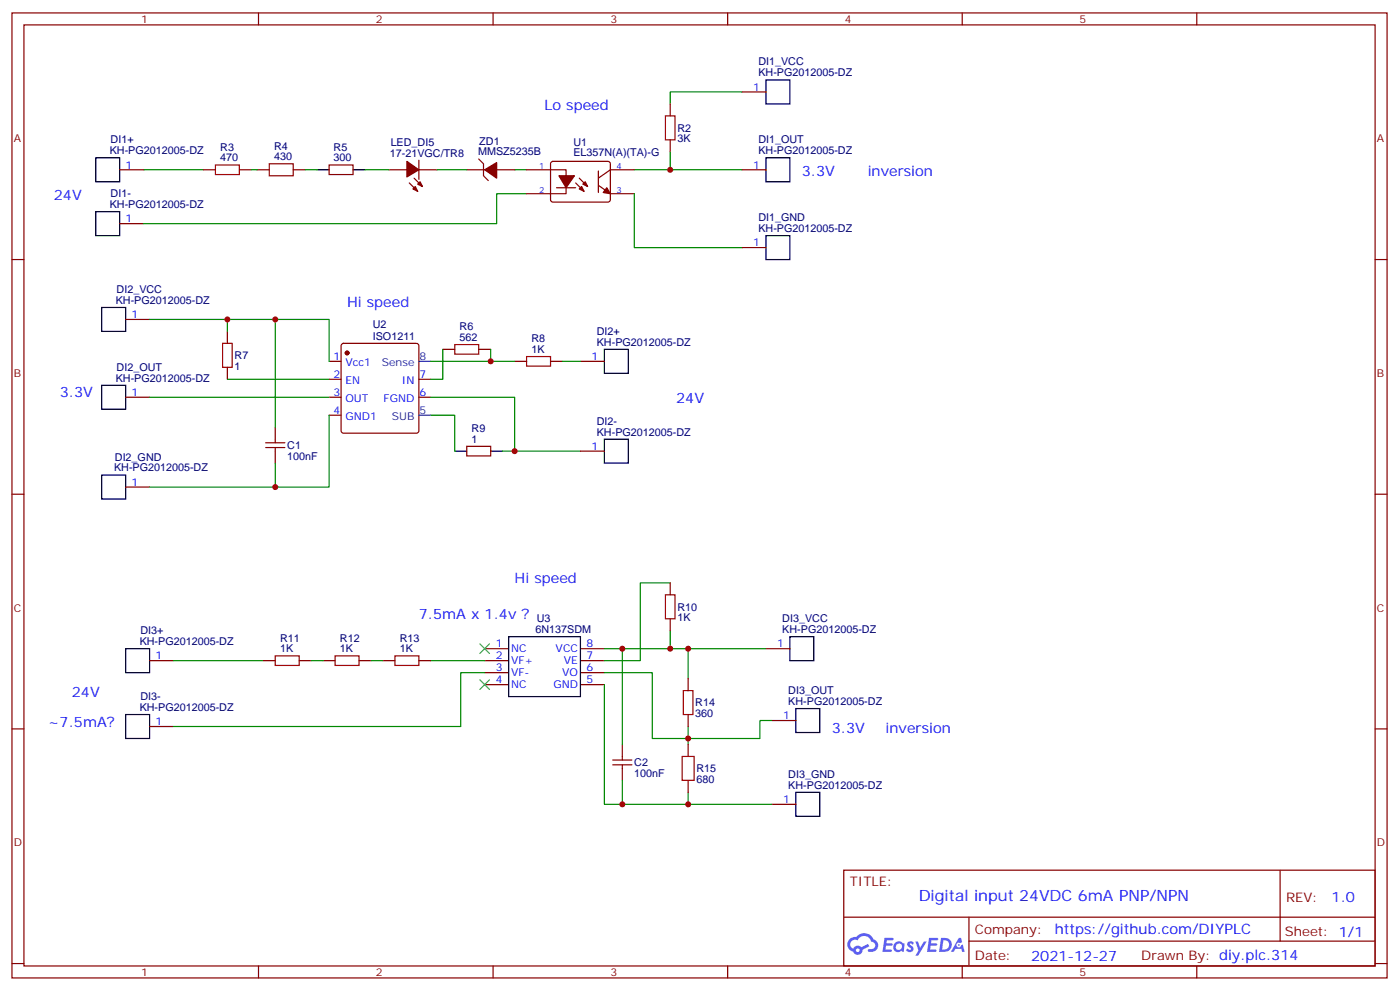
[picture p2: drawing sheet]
<svg xmlns="http://www.w3.org/2000/svg" width="413mm" height="292mm" viewBox="0 0 413 292" stroke-linecap="round" stroke-linejoin="round" font-family="sans-serif">
<g fill="none" stroke="#870000" stroke-width=".35">
<path d="M3.5 3.8h405.4v284.3h-405.4zM7.1 7.3h398.2v277.3h-398.2zM76.2 3.8v3.5M145.3 3.8v3.5M214.5 3.8v3.5M283.6 3.8v3.5M352.8 3.8v3.5M3.5 76.5h3.6M405.3 76.5h3.6M3.5 145.6h3.6M405.3 145.6h3.6M3.5 214.8h3.6"/>
<path d="M405.3 214.8h3.6M248.7 256.4h156.6v28.2h-156.6zM377.3 256.4v20.9M248.7 270.2h156.5M285.6 277.3h119.6M285.6 270.2v14.2M3.5 283.9h3.6M76.2 284.6v3.5M145.3 284.6v3.5M214.5 284.6v3.5M283.6 284.6v3.5M352.8 284.6v3.5"/>
<path d="M405.3 283.9h3.6"/>
</g>
<g fill="#5487ff">
<path d="M267.7 277.6a1.22 1.22 0 0 1 1.7 .2l-.4 .6a.47 .47 0 0 0-.3-.4 .47 .47 0 0 0-.5 .2l.1 .2a1.14 1.14 0 0 1 .8 1.8 1.14 1.14 0 0 1-1.9 0l-.2-.2 .5-.6 .7 .5a.29 .29 0 0 0 .3-.3 .29 .29 0 0 0-.2-.3 1.04 1.04 0 0 1-.6-1.7z"/>
<path d="M260.7 276.3h2.4l.3 .2-.2 .5-1.8 .1-.1 .8h1.5l.3 .4-.3 .4h-1.6l-.2 1.1h1.7l.2 .3-.2 .3-2.6 .1z"/>
<path d="M273.8 276.3h2.4l.3 .2-.1 .5-1.8 .1-.2 .8h1.6l.3 .4-.4 .4h-1.6l-.1 1.1h1.7l.2 .3-.2 .3-2.6 .1z"/>
<path d="M282.6 276.3h.7l.3 1.3-.6 .3a.69 .69 0 0 0-1 .3 .69 .69 0 0 0 .4 .9 .69 .69 0 0 0 .9-.6l.5-.2 .6 2.2h-.8l-.2-.9h-1.8l-.5 .9h-.8z"/>
<path d="M269.8 277.4h.8l.6 1.8 1.1-1.8h.9l-2.6 4.2h-.8l.9-1.5z"/>
<path d="M277.4 276.3l-.6 4.2h1.3a2.11 2.11 0 0 0 2.5-2.1 2.11 2.11 0 0 0-2.5-2.1zM278.1 277.1a1.39 1.39 0 0 1 1.7 1.4 1.39 1.39 0 0 1-1.8 1.3h-.3z"/>
<path d="M263.7 277.9a1.54 1.54 0 0 0-.1 2.2 1.54 1.54 0 0 0 2.2 .1l.6 .3 .3-2.3-.2-.3h-.4a1.49 1.49 0 0 0-2.4 0zM264 278.9a.94 .94 0 0 1 1.8 0 .94 .94 0 0 1-1.8 0z"/>
<path d="M250.4 276.7a2.18 2.18 0 0 0 1.1 3.7 1.44 1.44 0 0 0 1.6 .9 1.44 1.44 0 0 0 1.2-1.4l2-1.1-.5-.7-1.9 1a1.47 1.47 0 0 0-2.4 .4 1.39 1.39 0 0 1-.7-1.9 1.39 1.39 0 0 1 2-.5 2.12 2.12 0 0 1 2.2-1.3 2.12 2.12 0 0 1 1.9 1.7 1.14 1.14 0 0 1 1.1 1.4 1.14 1.14 0 0 1-1.7 .7 .43 .43 0 0 0-.5 .4 .43 .43 0 0 0 .4 .5 1.98 1.98 0 0 0 2.5-1.2 1.98 1.98 0 0 0-1.2-2.6 3.1 3.1 0 0 0-5.3-.6l-.9 .1zM252.3 280a.55 .55 0 0 1 1.1 0 .55 .55 0 0 1-1.1 0z"/>
<circle cx="282.6" cy="278.4" r=".26"/>
</g>
<g fill="none" stroke="#008700" stroke-width=".35">
<path d="M218.7 27.1h-21.1v3.5M42.3 50h17.7M74.1 50h1.7M90 50h3.5M107.6 50h7.1M128.8 50h8.8M151.7 50h3.5M155.2 57.1h-8.8v8.8h-104.1M187 50h31.7M187 57.1v15.9h31.7M197.6 44.7v5.3M44.1 94.1h52.9v12.4"/>
<path d="M67 94.1v3.5M81.1 94.1v31.8M44.1 117.1h52.9M67 111.8h30M127 117.1h24.7v15.8M130.5 102.9v8.9h-3.5M144.6 102.9v3.6h-17.6M144.6 106.5h7.1M165.8 106.5h5.3M81.1 136.5v7M97 122.3v21.2h-52.9M127 122.3h7.1v10.6"/>
<path d="M148.2 132.9h22.9M197.6 171.7h-8.9v23h-10.5M51.2 194.7h26.4M91.7 194.7h3.5M109.4 194.7h3.5M127 194.7h15.9M142.9 198.2h-7.1v15.9h-84.6M178.2 198.2h14.1v19.4h31.7v-5.3h3.5M183.4 191.1v28.3M197.6 185.8v5.3h-19.4M197.6 191.1h28.2M202.8 191.1v8.9"/>
<path d="M178.2 201.7v35.3h49.3M202.8 214.1v5.3M183.4 229.9v7.1M202.8 233.5v3.5"/>
</g>
<g fill="#870000" stroke="#870000" stroke-width=".35">
<path d="M142.9 50l3.5-2.1v4.6z"/>
<path d="M178.9 55.3l1 1.8-2.1-.4z"/>
<path d="M171.4 55l.8 1.4-1.5-.7z"/>
<path d="M171.8 54.3l.7-.7 .7 1.4z"/>
<path d="M164.7 51.8h4.6l-2.4 3.5z"/>
<path d="M122.4 55l.7 1.4-1.4-.7z"/>
<path d="M123.1 54.3l.7-.7 .7 1.4z"/>
<path d="M119.9 47.6l3.6 2.4-3.6 2.1z"/>
<circle cx="102.3" cy="104" r=".53"/>
</g>
<g fill="none" stroke="#870000" stroke-width=".35">
<path d="M197.6 30.6v3.5M218.7 27.1h7.1M35.3 50h7M60 50h3.5M70.6 50h3.5M75.8 50h3.6M86.4 50h3.6M97 48.6h7.1v2.8h-7.1zM114.7 50h5.2M120.6 53.9l2.5 2.5M122.1 52.5l2.4 2.5M123.5 50h5.3"/>
<path d="M123.5 47.2v5.6M137.6 50h5.3M141.1 46.8l1.4 1.5v3.5l1.4 1.4M146.4 50h5.3M155.2 50h11.7v7.1h-11.7M162.5 47.8l.5-.2h16.5l.4 .7v10.8l-.7 .4h-16.5l-.4-.7v-10.5zM164 55.3h5.7M169.7 53.9l2.5 2.5M170.7 52.5l2.5 2.5M176.4 54.6l3.5 2.5h7.1M176.4 50.4v6.3M187 50h-7.1l-3.5 2.5"/>
<path d="M197.6 41.2v3.5M218.7 50h7.1M35.3 65.9h7M218.7 73h7.1M37 94.1h7.1M67 97.6v3.6M37 117.1h7.1M67 108.2v3.6M97 106.5h3.5M97 111.8h3.5M97 117.1h3.5M100.8 101.4l.4-.2h21.6l.5 .2 .2 .5v25l-.3 .5-.4 .2h-21.6l-.5-.2-.2-.5v-25z"/>
<path d="M123.5 111.8h3.5M123.5 117.1h3.5M130.5 102.9h3.6M141.1 102.9h3.5M151.7 106.5h3.5M162.3 106.5h3.5M171.1 106.5h7.1M78.3 131.9h5.7M78.3 130.5h5.7M81.1 125.9v4.6M81.1 131.9v4.6M97 122.3h3.5"/>
<path d="M137.6 131.5h7v2.8h-7zM171.1 132.9h7.1M37 143.5h7.1M197.6 171.7v3.6M44.1 194.7h7.1M77.6 194.7h3.5M88.2 194.7h3.5M95.2 194.7h3.6M105.8 194.7h3.6M112.9 194.7h3.5M123.5 194.7h3.5M142.9 191.1h7"/>
<path d="M142.9 194.7h7M142.9 198.2h7M171.1 191.1h7.1M171.1 194.7h7.1M171.1 198.2h7.1M197.6 182.3v3.5M202.8 200v3.5M225.8 191.1h7M44.1 214.1h7.1M142.9 201.7h7M171.1 201.7h7.1M183.4 219.4v4.5"/>
<path d="M202.8 210.5v3.6M202.8 219.4v3.5M227.5 212.3h7.1M180.6 225.4h5.7M180.6 223.9h5.7M183.4 225.4v4.5M202.8 229.9v3.6M227.5 237h7.1"/>
</g>
<g fill="none" stroke="#000" stroke-width=".35">
<path d="M225.8 23.6h7v7h-7zM28.2 46.5h7.1v7.1h-7.1zM93.5 50h3.5M104.1 50h3.5M225.8 46.5h7v7.1h-7zM28.2 62.4h7.1v7h-7.1zM225.8 69.4h7v7.1h-7zM30 90.6h7v7h-7zM30 113.5h7v7.1h-7zM178.2 102.9h7v7.1h-7zM30 140h7v7h-7zM134.1 132.9h3.5"/>
<path d="M144.6 132.9h3.6M178.2 129.4h7v7.1h-7zM37 191.1h7.1v7.1h-7.1zM149.9 187.6h21.2v17.6h-21.2zM232.8 187.6h7.1v7.1h-7.1zM37 210.5h7.1v7.1h-7.1zM234.6 208.8h7.1v7h-7.1zM234.6 233.5h7.1v7h-7.1z"/>
</g>
<path d="M196.1 34.1h2.9v7.1h-2.9zM63.5 48.6h7.1v2.8h-7.1zM79.4 48.3h7v3.5h-7zM65.6 101.2h2.8v7h-2.8zM134.1 101.5h7v2.9h-7zM155.2 105.1h7.1v2.8h-7.1zM196.1 175.3h2.9v7h-2.9zM81.1 193.3h7.1v2.8h-7.1zM98.8 193.3h7v2.8h-7zM116.4 193.3h7.1v2.8h-7.1zM201.4 203.5h2.9v7h-2.9zM201.1 222.9h3.5v7h-3.5z" fill="none" stroke="#a10000" stroke-width=".35"/>
<path d="M123.5 106.5h3.5M123.5 122.3h3.5" fill="none" stroke="#039" stroke-width=".35"/>
<path d="M141.5 189.7l2.8 2.8M144.3 189.7l-2.8 2.8M141.5 200.3l2.8 2.8M144.3 200.3l-2.8 2.8" fill="none" stroke="#3c3" stroke-width=".35"/>
<g fill="#c00">
<circle cx="151.7" cy="132.9" r=".88"/>
<circle cx="144.6" cy="106.5" r=".88"/>
<circle cx="67" cy="94.1" r=".88"/>
<circle cx="81.1" cy="94.1" r=".88"/>
<circle cx="81.1" cy="143.5" r=".88"/>
<circle cx="197.6" cy="191.1" r=".88"/>
<circle cx="183.4" cy="237" r=".88"/>
<circle cx="183.4" cy="191.1" r=".88"/>
<circle cx="202.8" cy="237" r=".88"/>
<circle cx="202.8" cy="191.1" r=".88"/>
<circle cx="202.8" cy="217.6" r=".88"/>
<circle cx="197.6" cy="50" r=".88"/>
</g>
<text font-size="4.6" fill="#00f" x="270.8" y="265.4">Digital input 24VDC 6mA PNP/NPN</text>
<g font-size="4.2" fill="#00f">
<text x="160.5" y="32.4">Lo speed</text>
<text x="236.4" y="51.8">3.3V</text>
<text x="255.8" y="51.8">inversion</text>
<text x="15.9" y="58.8">24V</text>
<text x="102.3" y="90.6">Hi speed</text>
<text x="17.6" y="117.1">3.3V</text>
<text x="199.3" y="118.8">24V</text>
<text x="151.7" y="171.7">Hi speed</text>
<text x="123.5" y="182.3">7.5mA x 1.4v ?</text>
<text x="21.2" y="205.2">24V</text>
<text x="14.1" y="214.1">~7.5mA?</text>
<text x="245.2" y="215.8">3.3V</text>
<text x="261.1" y="215.8">inversion</text>
<text x="392.5" y="265.7">1.0</text>
<text x="310.9" y="275.2">https://github.com/DIYPLC</text>
<text x="304" y="283">2021-12-27</text>
</g>
<g font-size="3.9" fill="#800">
<text x="250.5" y="261">TITLE:</text>
<text x="379.1" y="265.7">REV:</text>
<text x="287.4" y="275.2">Company:</text>
<text x="378.7" y="275.8">Sheet: 1/1</text>
<text x="287.4" y="282.9">Date:</text>
<text x="336.4" y="282.9">Drawn By: diy.plc.314</text>
</g>
<g font-size="3.2" fill="#800">
<text x="41.6" y="6.8">1</text>
<text x="110.8" y="6.8">2</text>
<text x="179.9" y="6.8">3</text>
<text x="249.1" y="6.8">4</text>
<text x="318.2" y="6.8">5</text>
<text x="4.1" y="41.9">A</text>
<text x="405.9" y="41.9">A</text>
<text x="4.1" y="111.1">B</text>
<text x="405.9" y="111.1">B</text>
<text x="4.1" y="180.2">C</text>
<text x="405.9" y="180.2">C</text>
<text x="4.1" y="249.3">D</text>
<text x="405.9" y="249.3">D</text>
<text x="41.6" y="287.6">1</text>
<text x="110.8" y="287.6">2</text>
<text x="179.9" y="287.6">3</text>
<text x="249.1" y="287.6">4</text>
<text x="318.2" y="287.6">5</text>
</g>
<g font-size="3.2" fill="#000080">
<text x="223.5" y="22.5">KH-PG2012005-DZ</text>
<text x="223.5" y="19.3">DI1_VCC</text>
<text x="199.7" y="42">3K</text>
<text x="199.7" y="38.9">R2</text>
<text x="32.4" y="45.4">KH-PG2012005-DZ</text>
<text x="32.6" y="42.2">DI1+</text>
<text x="64.9" y="47.6">470</text>
<text x="64.9" y="44.4">R3</text>
<text x="80.8" y="47.2">430</text>
<text x="80.8" y="44.1">R4</text>
<text x="98.3" y="47.6">300</text>
<text x="98.3" y="44.4">R5</text>
<text x="114.9" y="46.1">17-21VGC/TR8</text>
<text x="115.2" y="42.9">LED_DI5</text>
<text x="140.9" y="45.8">MMSZ5235B</text>
<text x="141.3" y="42.6">ZD1</text>
<text x="169" y="46">EL357N(A)(TA)-G</text>
<text x="169" y="42.9">U1</text>
<text x="223.5" y="45.4">KH-PG2012005-DZ</text>
<text x="223.5" y="42.2">DI1_OUT</text>
<text x="32.6" y="58.1">DI1-</text>
<text x="32.4" y="61.3">KH-PG2012005-DZ</text>
<text x="223.5" y="65.2">DI1_GND</text>
<text x="223.5" y="68.4">KH-PG2012005-DZ</text>
<text x="34.1" y="89.5">KH-PG2012005-DZ</text>
<text x="34.4" y="86.3">DI2_VCC</text>
<text x="109.9" y="100.1">ISO1211</text>
<text x="109.9" y="96.6">U2</text>
<text x="135.5" y="100.5">562</text>
<text x="135.5" y="97.3">R6</text>
<text x="156.7" y="100.9">R8</text>
<text x="175.9" y="101.9">KH-PG2012005-DZ</text>
<text x="175.9" y="98.7">DI2+</text>
<text x="69.1" y="105.9">R7</text>
<text x="156.7" y="104">1K</text>
<text x="34.1" y="112.5">KH-PG2012005-DZ</text>
<text x="34.4" y="109.2">DI2_OUT</text>
<text x="69.1" y="109">1</text>
<text x="175.9" y="125.1">DI2-</text>
<text x="139" y="130.5">1</text>
<text x="139" y="127.3">R9</text>
<text x="175.9" y="128.3">KH-PG2012005-DZ</text>
<text x="33.9" y="135.7">DI2_GND</text>
<text x="84.7" y="135.5">100nF</text>
<text x="84.7" y="132.3">C1</text>
<text x="33.6" y="138.9">KH-PG2012005-DZ</text>
<text x="199.7" y="179.9">R10</text>
<text x="158.2" y="183.1">U3</text>
<text x="199.7" y="183.1">1K</text>
<text x="230.6" y="183.3">DI3_VCC</text>
<text x="41.2" y="190.1">KH-PG2012005-DZ</text>
<text x="41.4" y="186.9">DI3+</text>
<text x="82.6" y="189.1">R11</text>
<text x="100.2" y="189.1">R12</text>
<text x="117.9" y="189.1">R13</text>
<text x="157.8" y="186.4">6N137SDM</text>
<text x="230.6" y="186.5">KH-PG2012005-DZ</text>
<text x="82.6" y="192.2">1K</text>
<text x="100.2" y="192.2">1K</text>
<text x="117.9" y="192.2">1K</text>
<text x="41.2" y="209.5">KH-PG2012005-DZ</text>
<text x="41.4" y="206.3">DI3-</text>
<text x="205" y="208.2">R14</text>
<text x="232.4" y="207.7">KH-PG2012005-DZ</text>
<text x="232.4" y="204.5">DI3_OUT</text>
<text x="205" y="211.3">360</text>
<text x="187" y="225.8">C2</text>
<text x="205.3" y="227.6">R15</text>
<text x="187" y="229">100nF</text>
<text x="205.3" y="230.7">680</text>
<text x="232.4" y="232.4">KH-PG2012005-DZ</text>
<text x="232.4" y="229.2">DI3_GND</text>
</g>
<g font-size="3.2" fill="#00f">
<text x="222" y="26.7">1</text>
<text x="37" y="49.7">1</text>
<text x="222" y="49.7">1</text>
<text x="37" y="65.5">1</text>
<text x="222" y="72.6">1</text>
<text x="38.8" y="93.8">1</text>
<text x="98.4" y="106.1">1</text>
<text x="101.8" y="107.9">Vcc1</text>
<text x="174.4" y="106.1">1</text>
<text x="98.4" y="111.4">2</text>
<text x="101.8" y="113.2">EN</text>
<text x="118.5" y="113.2">IN</text>
<text x="123.6" y="111.4">7</text>
<text x="38.8" y="116.7">1</text>
<text x="98.4" y="116.7">3</text>
<text x="101.8" y="118.5">OUT</text>
<text x="113.1" y="118.5">FGND</text>
<text x="123.6" y="116.7">6</text>
<text x="98.4" y="122">4</text>
<text x="101.8" y="123.8">GND1</text>
<text x="174.4" y="132.6">1</text>
<text x="38.8" y="143.2">1</text>
<text x="146.2" y="190.8">1</text>
<text x="172.9" y="190.8">8</text>
<text x="229.1" y="190.8">1</text>
<text x="45.9" y="194.3">1</text>
<text x="146.2" y="194.3">2</text>
<text x="146.2" y="197.8">3</text>
<text x="150.6" y="192.2">NC</text>
<text x="150.6" y="195.7">VF+</text>
<text x="163.8" y="192.2">VCC</text>
<text x="166.2" y="195.7">VE</text>
<text x="172.9" y="197.8">6</text>
<text x="172.9" y="194.3">7</text>
<text x="146.2" y="201.4">4</text>
<text x="150.6" y="199.2">VF-</text>
<text x="150.6" y="202.8">NC</text>
<text x="163.1" y="202.8">GND</text>
<text x="165.7" y="199.2">VO</text>
<text x="172.9" y="201.4">5</text>
<text x="45.9" y="213.7">1</text>
<text x="230.8" y="211.9">1</text>
<text x="230.8" y="236.6">1</text>
</g>
<g font-size="3.2" fill="#039">
<text x="112.6" y="107.9">Sense</text>
<text x="123.6" y="106.1">8</text>
<text x="115.5" y="123.8">SUB</text>
<text x="123.6" y="122">5</text>
</g>
<g font-size="2.5" fill="#00f">
<text x="158.9" y="49.7">1</text>
<text x="181.7" y="49.7">4</text>
<text x="158.9" y="56.7">2</text>
<text x="181.7" y="56.7">3</text>
</g>
</svg>
